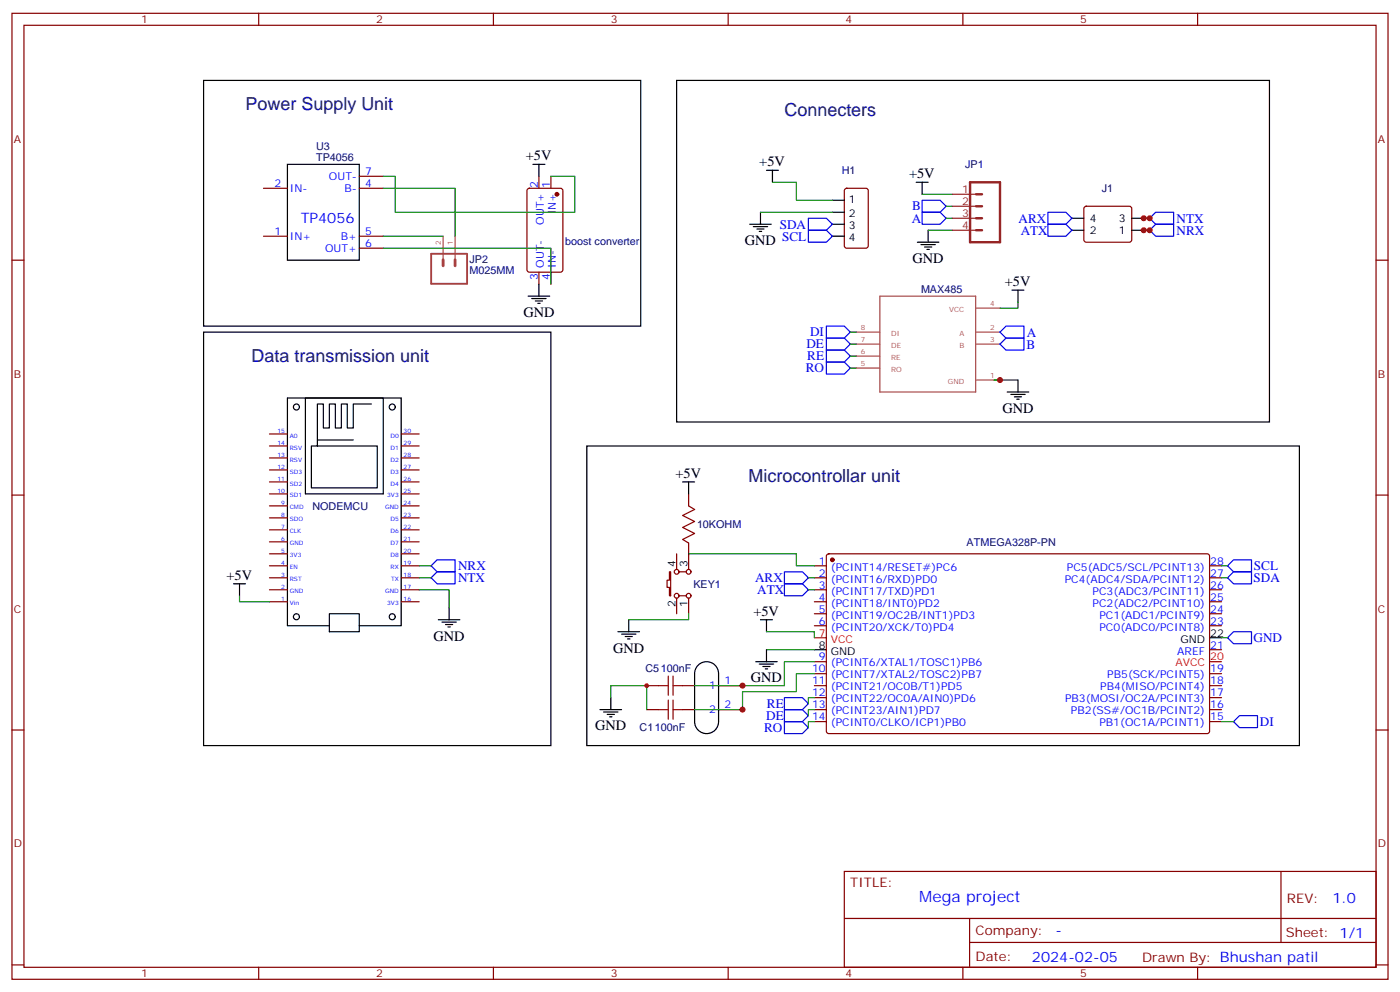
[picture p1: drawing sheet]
<svg xmlns="http://www.w3.org/2000/svg" width="412mm" height="292mm" viewBox="0 0 412 292" stroke-linecap="round" stroke-linejoin="round" font-family="sans-serif">
<g fill="none" stroke="#870000" stroke-width=".35">
<path d="M3.5 3.9h405.4v284.4h-405.4zM7.1 7.4h398.2v277.3h-398.2zM76.2 3.9v3.5M145.3 3.9v3.5M214.5 3.9v3.5M283.6 3.9v3.5M352.8 3.9v3.5M77.6 55.4h7.1M105.8 55.4h7.1M105.8 51.9h7.1M155.5 55.6l.4-.2h9.2l.7 .5v23.5l-.5 .7h-9.4l-.6-.4-.1-23.6zM158.7 51.9v3.5"/>
<path d="M162.3 51.9v3.5M248.9 55.6l.5-.2h5.7l.6 .5 .1 16.5-.5 .6-5.9 .1-.6-.5-.1-16.5zM3.5 76.6h3.6M77.6 69.5h7.1M105.8 69.5h7.1M105.8 73.1h7.1M319.5 60.9l.5-.2h12.7l.5 .2 .2 .5-.1 9.5-.6 .4-13-.1-.4-.6v-9.2zM405.3 76.6h3.6M158.7 80.1v3.5M162.3 80.1v3.5M79.4 127.7h5.3M79.4 131.3h5.3"/>
<path d="M79.4 134.8h5.3M79.4 138.3h5.3M118.2 127.7h5.3M118.2 131.3h5.3M118.2 134.8h5.3M118.2 138.3h5.3M3.5 145.7h3.6M79.4 141.9h5.3M79.4 145.4h5.3M79.4 148.9h5.3M79.4 152.4h5.3M79.4 156h5.3"/>
<path d="M79.4 159.5h5.3M118.2 141.9h5.3M118.2 145.4h5.3M118.2 148.9h5.3M118.2 152.4h5.3M118.2 156h5.3M118.2 159.5h5.3M202.8 145.4v3.5l1.8 1.1-3.5 1.7 3.5 1.8-3.5 1.8 3.5 1.7-3.5 1.8 1.7 1v7.8M405.3 145.7h3.6M79.4 163h5.3M79.4 166.5h5.3M79.4 170.1h5.3"/>
<path d="M79.4 173.6h5.3M79.4 177.1h5.3M118.2 163h5.3M118.2 166.5h5.3M118.2 170.1h5.3M118.2 173.6h5.3M118.2 177.1h5.3M197.2 168.3h.4v7.1h-.4v-2.5h-.7v-2.1h.7zM199.3 163v4.6M199.3 176.1v4.6M200 168.3h2.1M200 175.4h2.1"/>
<path d="M202.8 176.1v4.6M239.9 166.5h3.5M239.9 170.1h3.5M239.9 173.6h3.5M239.9 177.1h3.5M243.7 163.2l.4-.2 111.8 .1 .4 .6-.1 51.8-.6 .4h-111.8l-.4-.7v-51.5zM356.3 166.5h3.5M356.3 170.1h3.5M356.3 173.6h3.5M356.3 177.1h3.5M239.9 180.7h3.5M239.9 184.2h3.5"/>
<path d="M239.9 198.3h3.5M239.9 194.8h3.5M356.3 180.7h3.5M356.3 184.2h3.5M356.3 191.2h3.5M356.3 198.3h3.5M3.5 214.9h3.6M190.5 201.8h3.5M190.5 208.9h3.5M201.1 201.8h3.5M201.1 208.9h3.5M211.7 201.8h7"/>
<path d="M211.7 208.9h7M239.9 201.8h3.5M239.9 205.4h3.5M239.9 208.9h3.5M239.9 212.4h3.5M356.3 201.8h3.5M356.3 205.4h3.5M356.3 208.9h3.5M356.3 212.4h3.5M405.3 214.9h3.6M248.7 256.5h156.6v28.2h-156.6zM377.3 256.5v20.9"/>
<path d="M248.7 270.4h156.5M285.6 277.4h119.6M285.6 270.4v14.1M3.5 284h3.6M76.2 284.7v3.6M145.3 284.7v3.6M214.5 284.7v3.6M283.6 284.7v3.6M352.8 284.7v3.6M405.3 284h3.6"/>
<circle cx="199.3" cy="168.3" r=".71"/>
<circle cx="199.3" cy="175.4" r=".71"/>
<circle cx="202.8" cy="175.4" r=".71"/>
<circle cx="202.8" cy="168.3" r=".71"/>
</g>
<path d="M130.5 69.5v7M134.1 69.5v7M252.2 97.8h7M259.2 87.2h28.2v28.2h-28.2zM287.6 97.8h7M287.6 90.7h7M252.2 101.3h7M252.2 104.8h7M252.2 108.3h7M287.6 101.3h7M287.6 111.9h7" fill="none" stroke="#a64a4a" stroke-width=".35"/>
<g fill="none" stroke="#00f" stroke-width=".35">
<path d="M271.6 58.9h5.3l1.8 1.8-1.8 1.8h-5.3zM238.1 64.2h5.3l1.8 1.8-1.8 1.8h-5.3zM238.1 67.8h5.3l1.8 1.7-1.8 1.8h-5.3zM271.6 62.5h5.3l1.8 1.7-1.8 1.8h-5.3zM308.7 62.5h5.3l1.7 1.7-1.7 1.8h-5.3zM308.7 66h5.3l1.7 1.8-1.7 1.7h-5.3zM338.7 67.8l1.7-1.8h5.3v3.5h-5.3zM338.7 64.2l1.7-1.7h5.3v3.5h-5.3zM243.4 96h5.3l1.8 1.8-1.8 1.7h-5.3zM243.4 99.5h5.3l1.8 1.8-1.8 1.7h-5.3zM294.6 97.8l1.7-1.8h5.3v3.5h-5.3zM243.4 103h5.3l1.8 1.8-1.8 1.8h-5.3z"/>
<path d="M243.4 106.6h5.3l1.8 1.7-1.8 1.8h-5.3zM294.6 101.3l1.7-1.8h5.3v3.5h-5.3zM127 166.5l1.8-1.7h5.3v3.5h-5.3zM127 170.1l1.8-1.8h5.3v3.5h-5.3zM231.1 168.3h5.3l1.7 1.8-1.7 1.7h-5.3zM231.1 171.8h5.3l1.7 1.8-1.7 1.8h-5.3zM361.6 170.1l1.8-1.8h5.3v3.5h-5.3zM361.6 166.5l1.8-1.7h5.3v3.5h-5.3zM361.6 187.7l1.8-1.8h5.3v3.6h-5.3zM231.1 208.9h5.3l1.7 1.7-1.7 1.8h-5.3zM231.1 205.4h5.3l1.7 1.7-1.7 1.8h-5.3zM231.1 212.4h5.3l1.7 1.8-1.7 1.7h-5.3z"/>
<path d="M363.4 212.4l1.7-1.8h5.3v3.6h-5.3z"/>
</g>
<path d="M285.8 53.7h8.8v17.6h-8.8zM287.5 57.2h1.8M287.5 64.2h1.8M287.5 60.7h1.8M287.5 67.8h1.8" fill="none" stroke="#8c2424" stroke-width=".71"/>
<path d="M280.5 57.2h7M280.5 60.7h7M280.5 64.2h7M280.5 67.8h7" fill="none" stroke="#8c2424" stroke-width=".35"/>
<g fill="none" stroke="#000" stroke-width=".35">
<path d="M60 23.7h128.7v72.3h-128.7zM199.3 23.7h174.6v100.5h-174.6zM84.7 48.4h21.1v28.2h-21.1zM157 48.4h3.5M158.7 48.4v3.5M225.8 50.1h3.5M227.5 50.1v3.6M245.2 58.9h3.5M269.9 53.7h3.5M271.6 53.7v3.5M220.8 66h6.4M221.9 66.7h4.2"/>
<path d="M223 67.4h2.1M223.7 68.1h.7M224 62.5v3.5M245.2 62.5h3.5M245.2 66h3.5M245.2 69.5h3.5M270.2 71.3h6.4M271.3 72h4.2M272.3 72.7h2.2M273 73.4h.8M273.4 67.8v3.5M315.7 67.8h3.6"/>
<path d="M315.7 64.2h3.6M333.4 67.8h3.5M333.4 64.2h3.5M60 97.8h102.3v121.7h-102.3zM155.6 87.2h6.3M156.6 87.9h4.3M157.7 88.6h2.1M158.4 89.3h.7M158.7 83.6v3.6M298.1 85.4h3.5M299.9 85.4v3.5M90 117.2h22.9v28.2h-22.9z"/>
<path d="M109.4 118.9h-5.3v7.1h-1.8v-7.1h-1.8v7.1h-1.7v-7.1h-1.8v7.1h-1.8v-7.1h-1.7v10.6h10.6M296.7 115.4h6.3M297.7 116.1h4.3M298.8 116.8h2.1M299.5 117.5h.7M299.9 111.9v3.5M93.5 129.5v1.8h-1.8v12.3h19.4v-12.3h-17.6M172.9 131.3h209.9v88.2h-209.9zM201.1 141.9h3.5M202.8 141.9v3.5M68.8 171.8h3.5M70.6 171.8v3.6"/>
<path d="M132.3 178.9v3.5M97 180.7h8.8v5.2h-8.8zM97 184.2h-12.3v-67h33.5v67h-12.4M129.1 182.4h6.4M130.2 183.1h4.2M131.2 183.8h2.1M131.9 184.5h.7M182 185.9h6.4M183.1 186.7h4.2M184.1 187.4h2.2M184.9 188.1h.7M185.2 182.4v3.5"/>
<path d="M205.6 195.8a3.5 3.5 0 0 1 3.9-.8 3.5 3.5 0 0 1 2.2 3.3v14.1a3.5 3.5 0 0 1-3.6 3.5 3.5 3.5 0 0 1-3.5-3.5v-14.1a3.5 3.5 0 0 1 1-2.5zM222.6 194.8h6.4M223.7 195.5h4.2M224 182.4h3.5M224.7 196.2h2.1M225.4 196.9h.7M225.8 182.4v3.5M225.8 191.2v3.6M239.9 191.2h3.5M356.3 187.7h3.5M176.7 208.9h6.4M177.8 209.6h4.2"/>
<path d="M178.9 210.3h2.1M179.6 211h.7M179.9 205.4v3.5"/>
<circle cx="87.3" cy="119.8" r=".88"/>
<circle cx="115.5" cy="119.8" r=".88"/>
<circle cx="87.3" cy="181.5" r=".88"/>
<circle cx="115.5" cy="181.5" r=".88"/>
</g>
<path d="M127 74.7h10.6v8.8h-10.6z" fill="none" stroke="#a64a4a" stroke-width=".56"/>
<path d="M130.5 76.5v1.7M134.1 76.5v1.7" fill="none" stroke="#a64a4a" stroke-width=".85"/>
<g fill="#870000" stroke="#870000" stroke-width=".35">
<circle cx="164" cy="57.2" r=".53"/>
<circle cx="245.2" cy="164.8" r=".53"/>
</g>
<path d="M239.9 187.7h3.5M356.3 194.8h3.5" fill="none" stroke="#f00" stroke-width=".35"/>
<path d="M196.8 199v5.6M198.3 199v5.6M194 208.9h2.8M194 201.8h2.8M196.8 206.1v5.6M198.3 208.9h2.8M198.3 206.1v5.6M198.3 201.8h2.8" fill="none" stroke="#a10000" stroke-width=".35"/>
<g fill="none" stroke="#008700" stroke-width=".35">
<path d="M112.9 55.4h21.2v14.1M112.9 51.9h3.5v10.6h52.9v-10.6h-7M227.5 53.7h7.1v5.2h10.6M271.6 57.2h8.9M112.9 73.1h49.4v10.5M112.9 69.5h17.6M224 62.5h21.2M273.4 67.8h7.1M278.7 64.2h1.8M278.7 60.7h1.8M336.9 64.2h1.8M336.9 67.8h1.8"/>
<path d="M250.5 97.8h1.7M299.9 88.9v1.8h-5.3M250.5 104.8h1.7M250.5 108.3h1.7M250.5 101.3h1.7M292.8 111.9h7.1M70.6 175.4v1.7h8.8M123.5 173.6h8.8v5.3M123.5 170.1h3.5M123.5 166.5h3.5M202.8 163h31.8v3.5h5.3M238.1 173.6h1.8"/>
<path d="M238.1 170.1h1.8M359.8 170.1h1.8M359.8 166.5h1.8M202.8 180.7v1.7h-17.6M225.8 185.9h14.1v1.8M225.8 191.2h14.1M239.9 194.8h-8.8v7h-26.5M239.9 198.3h-5.3v5.3h-15.9v5.3h-14.1M359.8 187.7h1.8M179.9 205.4v-3.6h10.6v7.1M239.9 212.4h-1.8v1.8M239.9 205.4h-1.8v1.7"/>
<path d="M239.9 208.9h-1.8v1.7M359.8 212.4h3.6"/>
</g>
<g fill="#c00">
<circle cx="338.7" cy="67.8" r=".88"/>
<circle cx="336.9" cy="67.8" r=".88"/>
<circle cx="336.9" cy="64.2" r=".88"/>
<circle cx="338.7" cy="64.2" r=".88"/>
<circle cx="294.6" cy="111.9" r=".88"/>
<circle cx="218.7" cy="208.9" r=".88"/>
<circle cx="218.7" cy="201.8" r=".88"/>
</g>
<circle cx="190.5" cy="201.8" r=".71" fill="#f00"/>
<g font-size="5.3" fill="#000080">
<text x="72.3" y="32.3">Power Supply Unit</text>
<text x="231.1" y="34.3">Connecters</text>
<text x="74.1" y="106.6">Data transmission unit</text>
<text x="220.5" y="141.9">Microcontrollar unit</text>
</g>
<text font-size="4.6" fill="#00f" x="270.8" y="265.5">Mega project</text>
<g font-size="4.2">
<text x="154.9" y="47.2">+5V</text>
<text x="223.7" y="48.9">+5V</text>
<text x="267.8" y="52.5">+5V</text>
<text x="219.4" y="72.1">GND</text>
<text x="268.8" y="77.4">GND</text>
<text x="296" y="84.2">+5V</text>
<text x="154.2" y="93.3">GND</text>
<text x="295.3" y="121.5">GND</text>
<text x="199" y="140.7">+5V</text>
<text x="66.7" y="170.7">+5V</text>
<text x="221.9" y="181.2">+5V</text>
<text x="127.7" y="188.5">GND</text>
<text x="180.6" y="192.1">GND</text>
<text x="221.2" y="200.9">GND</text>
<text x="175.3" y="215">GND</text>
</g>
<g font-size="4.2" fill="#00f">
<text x="88.6" y="65.6">TP4056</text>
<text x="392.5" y="265.8">1.0</text>
<text x="310.9" y="275.3">-</text>
<text x="304" y="283.1">2024-02-05</text>
</g>
<g font-size="3.9" fill="#00f">
<text x="268.6" y="65.5">A</text>
<text x="268.7" y="61.9">B</text>
<text x="300" y="65.5">ARX</text>
<text x="346.6" y="65.5">NTX</text>
<text x="229.7" y="67.3">SDA</text>
<text x="230.4" y="70.8">SCL</text>
<text x="300.7" y="69">ATX</text>
<text x="346.6" y="69">NRX</text>
<text x="238.6" y="99">DI</text>
<text x="302.4" y="99.1">A</text>
<text x="237.5" y="102.6">DE</text>
<text x="237.8" y="106.1">RE</text>
<text x="302.3" y="102.6">B</text>
<text x="237.4" y="109.6">RO</text>
<text x="134.9" y="167.8">NRX</text>
<text x="369.4" y="167.8">SCL</text>
<text x="134.9" y="171.3">NTX</text>
<text x="222.4" y="171.3">ARX</text>
<text x="369.3" y="171.3">SDA</text>
<text x="223" y="174.9">ATX</text>
<text x="369.3" y="189.1">GND</text>
<text x="225.9" y="208.4">RE</text>
<text x="225.1" y="215.4">RO</text>
<text x="225.7" y="211.9">DE</text>
<text x="371.1" y="213.7">DI</text>
</g>
<g font-size="3.9" fill="#800">
<text x="250.5" y="261.1">TITLE:</text>
<text x="379.1" y="265.8">REV:</text>
<text x="287.4" y="275.3">Company:</text>
<text x="378.7" y="275.9">Sheet: 1/1</text>
<text x="287.4" y="283">Date:</text>
<text x="336.4" y="283.1">Drawn By: Bhushan patil</text>
</g>
<g font-size="3.2" fill="#800">
<text x="41.6" y="6.9">1</text>
<text x="110.8" y="6.9">2</text>
<text x="179.9" y="6.9">3</text>
<text x="249.1" y="6.9">4</text>
<text x="318.2" y="6.9">5</text>
<text x="4.1" y="42">A</text>
<text x="405.9" y="42">A</text>
<text x="4.1" y="111.2">B</text>
<text x="405.9" y="111.2">B</text>
<text x="4.1" y="180.3">C</text>
<text x="405.9" y="180.3">C</text>
<text x="4.1" y="249.4">D</text>
<text x="405.9" y="249.4">D</text>
<text x="41.6" y="287.7">1</text>
<text x="110.8" y="287.7">2</text>
<text x="179.9" y="287.7">3</text>
<text x="249.1" y="287.7">4</text>
<text x="318.2" y="287.7">5</text>
</g>
<g font-size="3.2" fill="#000080">
<text x="93.1" y="47.3">TP4056</text>
<text x="93.1" y="44.1">U3</text>
<text x="247.9" y="51.3">H1</text>
<text x="284.3" y="49.6">JP1</text>
<text x="324.6" y="56.5">J1</text>
<text x="138.3" y="77.3">JP2</text>
<text x="166.5" y="72.1">boost converter</text>
<text x="138.3" y="80.5">M025MM</text>
<text x="271.3" y="86.1">MAX485</text>
<text x="92" y="150.2">NODEMCU</text>
<text x="205.3" y="155.5">10KOHM</text>
<text x="284.7" y="160.8">ATMEGA328P-PN</text>
<text x="204.3" y="173">KEY1</text>
<text x="190.2" y="197.7">C5100nF</text>
<text x="188.4" y="215.3">C1100nF</text>
</g>
<g font-size="3.2" fill="#00f">
<text x="96.9" y="53">OUT-</text>
<text x="107.6" y="51.5">7</text>
<text x="80.9" y="55.1">2</text>
<text x="85.4" y="56.5">IN-</text>
<text x="101.5" y="56.5">B-</text>
<text x="107.6" y="55.1">4</text>
<text x="158.4" y="55.2" transform="rotate(-90 158.4 55.2)">2</text>
<text x="161.9" y="55.2" transform="rotate(-90 161.9 55.2)">1</text>
<text x="163.7" y="63" transform="rotate(-90 163.7 63)">IN+</text>
<text x="80.9" y="69.2">1</text>
<text x="85.4" y="70.6">IN+</text>
<text x="100.4" y="70.6">B+</text>
<text x="107.6" y="69.2">5</text>
<text x="160.2" y="66.1" transform="rotate(-90 160.2 66.1)">OUT+</text>
<text x="95.8" y="74.1">OUT+</text>
<text x="107.6" y="72.7">6</text>
<text x="158.4" y="82.3" transform="rotate(-90 158.4 82.3)">3</text>
<text x="160.2" y="78.8" transform="rotate(-90 160.2 78.8)">OUT-</text>
<text x="161.9" y="82.3" transform="rotate(-90 161.9 82.3)">4</text>
<text x="163.7" y="78.8" transform="rotate(-90 163.7 78.8)">IN-</text>
<text x="241.2" y="166.2">1</text>
<text x="244.7" y="168">(PCINT14/RESET#)PC6</text>
<text x="314.3" y="168">PC5(ADC5/SCL/PCINT13)</text>
<text x="356.5" y="166.2">28</text>
<text x="241.2" y="173.2">3</text>
<text x="241.2" y="169.7">2</text>
<text x="244.7" y="171.5">(PCINT16/RXD)PD0</text>
<text x="313.6" y="171.5">PC4(ADC4/SDA/PCINT12)</text>
<text x="356.5" y="169.7">27</text>
<text x="356.5" y="173.2">26</text>
<text x="241.2" y="176.8">4</text>
<text x="244.7" y="178.5">(PCINT18/INT0)PD2</text>
<text x="244.7" y="175">(PCINT17/TXD)PD1</text>
<text x="321.9" y="175">PC3(ADC3/PCINT11)</text>
<text x="321.9" y="178.5">PC2(ADC2/PCINT10)</text>
<text x="356.5" y="176.8">25</text>
<text x="241.2" y="183.8">6</text>
<text x="241.2" y="180.3">5</text>
<text x="244.7" y="185.6">(PCINT20/XCK/T0)PD4</text>
<text x="244.7" y="182.1">(PCINT19/OC2B/INT1)PD3</text>
<text x="323.9" y="182.1">PC1(ADC1/PCINT9)</text>
<text x="323.9" y="185.6">PC0(ADC0/PCINT8)</text>
<text x="356.5" y="180.3">24</text>
<text x="356.5" y="183.8">23</text>
<text x="356.5" y="190.9">21</text>
<text x="239.2" y="197.9">10</text>
<text x="241.2" y="194.4">9</text>
<text x="244.7" y="196.2">(PCINT6/XTAL1/TOSC1)PB6</text>
<text x="346.8" y="192.7">AREF</text>
<text x="356.5" y="197.9">19</text>
<text x="208.9" y="202.9">1</text>
<text x="213.4" y="201.5">1</text>
<text x="239.2" y="201.5">11</text>
<text x="244.7" y="203.2">(PCINT21/OC0B/T1)PD5</text>
<text x="244.7" y="199.7">(PCINT7/XTAL2/TOSC2)PB7</text>
<text x="324.1" y="203.2">PB4(MISO/PCINT4)</text>
<text x="326.2" y="199.7">PB5(SCK/PCINT5)</text>
<text x="356.5" y="201.5">18</text>
<text x="208.9" y="209.9">2</text>
<text x="213.4" y="208.5">2</text>
<text x="239.2" y="208.5">13</text>
<text x="239.2" y="205">12</text>
<text x="244.7" y="206.8">(PCINT22/OC0A/AIN0)PD6</text>
<text x="313.7" y="206.8">PB3(MOSI/OC2A/PCINT3)</text>
<text x="356.5" y="205">17</text>
<text x="356.5" y="208.5">16</text>
<text x="239.2" y="212.1">14</text>
<text x="244.7" y="213.8">(PCINT0/CLKO/ICP1)PB0</text>
<text x="244.7" y="210.3">(PCINT23/AIN1)PD7</text>
<text x="315.5" y="210.3">PB2(SS#/OC1B/PCINT2)</text>
<text x="323.9" y="213.8">PB1(OC1A/PCINT1)</text>
<text x="356.5" y="212.1">15</text>
</g>
<g font-size="3.2">
<text x="250" y="59.7">1</text>
<text x="250" y="63.9">2</text>
<text x="321" y="65.3">4</text>
<text x="329.6" y="65.3">3</text>
<text x="250" y="67.4">3</text>
<text x="250" y="70.9">4</text>
<text x="321" y="68.8">2</text>
<text x="329.6" y="68.8">1</text>
<text x="199" y="166.9" transform="rotate(-90 199 166.9)">4</text>
<text x="202.5" y="166.9" transform="rotate(-90 202.5 166.9)">3</text>
<text x="199" y="178.8" transform="rotate(-90 199 178.8)">2</text>
<text x="202.5" y="178.8" transform="rotate(-90 202.5 178.8)">1</text>
<text x="241.2" y="190.9">8</text>
<text x="347.7" y="189.1">GND</text>
<text x="356.5" y="187.4">22</text>
<text x="244.7" y="192.7">GND</text>
</g>
<g font-size="3.2" fill="#8d2323">
<text x="283.4" y="56.8">1</text>
<text x="283.4" y="60.4">2</text>
<text x="283.4" y="63.9">3</text>
<text x="283.4" y="67.4">4</text>
</g>
<g font-size="3.2" fill="#f00">
<text x="241.2" y="187.4">7</text>
<text x="244.7" y="189.1">VCC</text>
<text x="346.2" y="196.2">AVCC</text>
<text x="356.5" y="194.4">20</text>
</g>
<g font-size="2.1" fill="#a54b4b">
<text x="129.8" y="72.2" transform="rotate(-90 129.8 72.2)">2</text>
<text x="133.4" y="72.2" transform="rotate(-90 133.4 72.2)">1</text>
<text x="279.6" y="91.7">VCC</text>
<text x="291.7" y="90">4</text>
<text x="253.6" y="97.1">8</text>
<text x="253.6" y="100.6">7</text>
<text x="262.5" y="98.8">DI</text>
<text x="282.6" y="98.8">A</text>
<text x="291.7" y="97.1">2</text>
<text x="291.7" y="100.6">3</text>
<text x="253.6" y="104.1">6</text>
<text x="253.6" y="107.6">5</text>
<text x="262.5" y="102.3">DE</text>
<text x="262.5" y="105.9">RE</text>
<text x="282.6" y="102.3">B</text>
<text x="262.5" y="109.4">RO</text>
<text x="279.2" y="112.9">GND</text>
<text x="291.7" y="111.2">1</text>
</g>
<g font-size="1.8" fill="#00f">
<text x="81.7" y="127.4">15</text>
<text x="81.7" y="130.9">14</text>
<text x="85.4" y="128.8">A0</text>
<text x="115" y="128.8">D0</text>
<text x="118.9" y="127.4">30</text>
<text x="118.9" y="130.9">29</text>
<text x="81.7" y="134.4">13</text>
<text x="81.7" y="138">12</text>
<text x="85.4" y="132.3">RSV</text>
<text x="85.4" y="135.9">RSV</text>
<text x="115" y="132.3">D1</text>
<text x="115" y="135.9">D2</text>
<text x="118.9" y="134.4">28</text>
<text x="118.9" y="138">27</text>
<text x="81.7" y="141.5">11</text>
<text x="85.4" y="139.4">SD3</text>
<text x="85.4" y="142.9">SD2</text>
<text x="115" y="139.4">D3</text>
<text x="115" y="142.9">D4</text>
<text x="118.9" y="141.5">26</text>
<text x="81.7" y="145">10</text>
<text x="82.8" y="148.6">9</text>
<text x="85.4" y="146.4">SD1</text>
<text x="85.4" y="150">CMD</text>
<text x="113.4" y="150">GND</text>
<text x="114" y="146.4">3V3</text>
<text x="118.9" y="145">25</text>
<text x="118.9" y="148.6">24</text>
<text x="82.8" y="152.1">8</text>
<text x="82.8" y="155.6">7</text>
<text x="85.4" y="153.5">SDO</text>
<text x="115" y="153.5">D5</text>
<text x="118.9" y="152.1">23</text>
<text x="118.9" y="155.6">22</text>
<text x="82.8" y="159.1">6</text>
<text x="85.4" y="157">CLK</text>
<text x="85.4" y="160.5">GND</text>
<text x="115" y="157">D6</text>
<text x="115" y="160.5">D7</text>
<text x="118.9" y="159.1">21</text>
<text x="82.8" y="162.7">5</text>
<text x="82.8" y="166.2">4</text>
<text x="85.4" y="164.1">3V3</text>
<text x="85.4" y="167.6">EN</text>
<text x="115" y="164.1">D8</text>
<text x="115" y="167.6">RX</text>
<text x="118.9" y="162.7">20</text>
<text x="118.9" y="166.2">19</text>
<text x="82.8" y="169.7">3</text>
<text x="82.8" y="173.2">2</text>
<text x="85.4" y="171.1">RST</text>
<text x="115.2" y="171.1">TX</text>
<text x="118.9" y="169.7">18</text>
<text x="118.9" y="173.2">17</text>
<text x="82.8" y="176.8">1</text>
<text x="85.4" y="174.7">GND</text>
<text x="85.4" y="178.2">Vin</text>
<text x="113.4" y="174.7">GND</text>
<text x="114" y="178.2">3V3</text>
<text x="118.9" y="176.8">16</text>
</g>
</svg>
